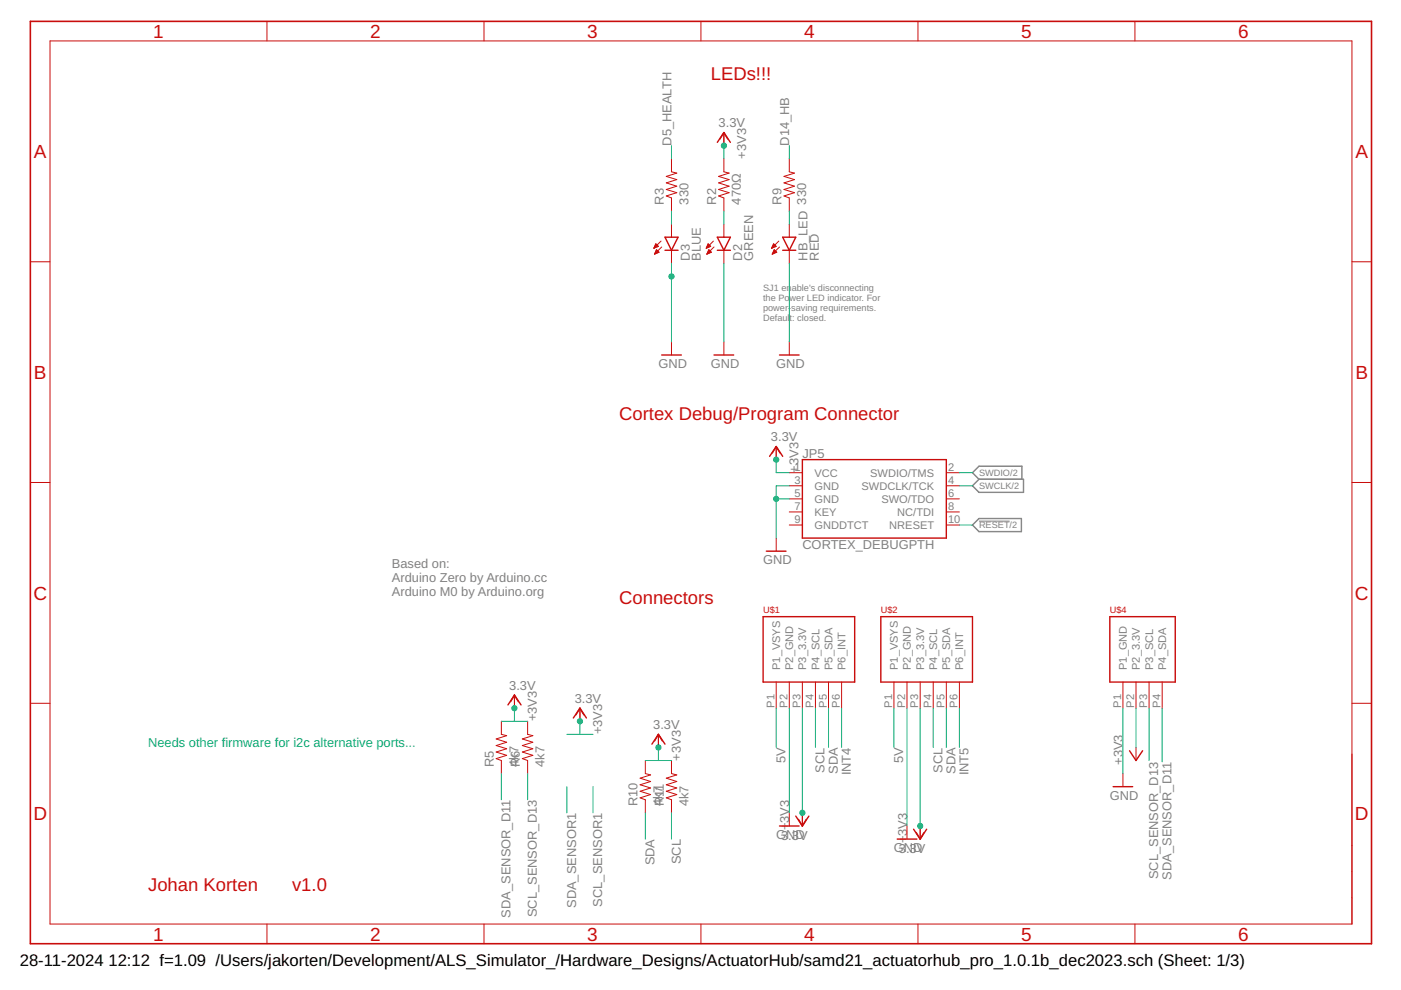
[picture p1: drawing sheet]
<svg xmlns="http://www.w3.org/2000/svg" width="297mm" height="210mm" viewBox="0 0 297 210" stroke-linecap="round" stroke-linejoin="round" font-family="sans-serif">
<path d="M206.2 111.3l1.4-1.4h9v2.8h-9zM206.2 103l1.4-1.4h9.4v2.8h-9.4zM207.6 101.6l-1.4-1.4 1.4-1.4h9.1v2.8" fill="none" stroke="#808080" stroke-width=".3"/>
<path d="M207.6 110.5h6.5" fill="none" stroke="#808080" stroke-width=".21"/>
<g fill="none" stroke="#c90d0c" stroke-width=".3">
<path d="M153.5 28.1l.8 1.4M153.5 28.1l-.9 1.4M153.5 28.1l-1.4 2.1M153.5 28.1l1.4 2.1M141 53.1h2.8M141 50.3h2.8l-1.4 2.8zM152.1 50.3h2.8l-1.4 2.8zM152.1 53.1h2.8M165.9 53.1h2.8M165.9 50.3h2.8l-1.4 2.8zM140.3 75.3h4.2M151.4 75.3h4.2"/>
<path d="M165.3 75.3h4.1M164.6 94.7l.8 1.4M164.6 94.7l-.9 1.4M164.6 94.7l-1.4 2.1M164.6 94.7l1.3 2.1M170.1 97.5h30.5v16.6h-30.5zM162.5 116.9h4.1M161.8 130.7h19.4v13.9h-19.4zM186.8 130.7h19.4v13.9h-19.4zM235.3 130.7h13.9v13.9h-13.9zM109.1 147.4l.8 1.4M109.1 147.4l-.9 1.4"/>
<path d="M109.1 147.4l-1.4 2.1M109.1 147.4l1.4 2.1M123 150.2l.8 1.4M123 150.2l-.9 1.4M123 150.2l-1.4 2M123 150.2l1.3 2M139.6 155.7l.8 1.4M139.6 155.7l-.8 1.4M139.6 155.7l-1.4 2.1M139.6 155.7l1.4 2.1M239.5 159.2l1.4 2 1.4-2M165.3 175.1h4.1"/>
<path d="M168.7 173l1.4 2.1M169.3 173.7l.8 1.4M170.9 173.7l-.8 1.4M171.5 173l-1.4 2.1M190.2 177.9h4.2M193.7 175.8l1.4 2.1M194.2 176.5l.9 1.4M195.9 176.5l-.8 1.4M196.5 175.8l-1.4 2.1M236 166.8h4.2"/>
</g>
<g fill="none" stroke="#c90d0c" stroke-width=".21">
<path d="M10.6 8.7h276v187.2h-276zM56.6 4.5v4.2M102.6 4.5v4.2M148.6 4.5v4.2M194.6 4.5v4.2M240.6 4.5v4.2M142.4 33.7v2.7l1.1 .3-2.2 .7 2.2 .7-2.2 .7 2.2 .7-2.2 .7 2.2 .7-2.2 .7 1.1 .4v2.7M153.5 28.1v2.8M153.5 33.7v2.7l1.1 .3-2.2 .7 2.2 .7-2.2 .7 2.2 .7-2.2 .7 2.2 .7-2.2 .7 1.1 .4v2.7M167.3 33.7v2.7l1.1 .3-2.2 .7 2.2 .7-2.2 .7 2.2 .7-2.2 .7 2.2 .7-2.2 .7 1.1 .4v2.7M6.4 55.5h4.2M138.6 52.6h.1"/>
<path d="M138.7 52.5h.4M138.8 52.3h.6M138.8 53.8h.2M138.8 52.2h.8M138.9 53.7h.4M138.9 52h.5M138.9 53.5h.7M138.9 51.9h.4M139 53.4h.7M139 51.8h.1M139 53.3h.5M139 51.7l.6 .5-1 .4z"/>
<path d="M139.1 53.1h.3M139.1 53h.2M139.2 52.9l.5 .6-.9 .4zM140.1 51.1l-1.5 1.5M140.3 52.4l-1.5 1.5M142.4 47.5v2.8M142.4 53.1v2.7M149.8 52.6h.1M149.8 52.5h.4M149.9 52.3h.6M149.9 53.8h.2M149.9 52.2h.7"/>
<path d="M150 53.7h.4M150 52h.5M150 53.5h.7M150 51.9h.4M150.1 53.4h.6M150.1 51.8h.1M150.1 51.7l.6 .5-1 .4zM150.1 53.3h.5M150.2 53.1h.3M150.2 53h.1M150.3 52.9l.5 .6-.9 .4zM151.3 51.1l-1.6 1.5"/>
<path d="M151.4 52.4l-1.5 1.5M153.5 47.5v2.8M153.5 53.1v2.7M163.6 52.6h.1M163.7 52.5h.3M163.7 52.3h.7M163.8 53.8h.1M163.8 52.2h.7M163.8 53.7h.5M163.9 52h.5M163.9 53.5h.7M163.9 51.9h.4"/>
<path d="M163.9 53.4h.7M164 51.8h.1M164 53.3h.5M164 51.7l.6 .5-1 .4zM164.1 53.1h.3M164.1 53h.1M164.1 52.9l.6 .6-1 .4zM165.1 51.1l-1.5 1.5M165.3 52.4l-1.6 1.5M167.3 47.5v2.8M167.3 53.1v2.7M286.6 55.5h4.2"/>
<path d="M142.4 72.5v2.8M153.5 72.5v2.8M167.3 72.5v2.8M164.6 94.7v2.8M6.4 102.3h4.2M164.6 114.1v2.8M167.3 100.2h2.8M167.3 103h2.8M167.3 105.8h2.8M167.3 108.5h2.8M167.3 111.3h2.8M200.6 100.2h2.8"/>
<path d="M200.6 103h2.8M200.6 105.8h2.8M200.6 108.5h2.8M200.6 111.3h2.8M286.6 102.3h4.2M6.4 149.1h4.2M106.3 152.9v2.8l1.1 .3-2.2 .7 2.2 .7-2.2 .7 2.2 .6-2.2 .7 2.2 .7-2.2 .7 1.1 .4v2.8M109.1 147.4v2.8M111.9 152.9v2.8l1.1 .3-2.3 .7 2.3 .7-2.3 .7 2.3 .6-2.3 .7 2.3 .7-2.3 .7 1.2 .4v2.8M123 150.2v2.7M139.6 155.7v2.8M164.6 144.6v5.6"/>
<path d="M167.3 144.6v5.6M170.1 144.6v5.6M172.9 144.6v5.6M175.7 144.6v5.6M178.4 144.6v5.6M189.5 144.6v5.6M192.3 144.6v5.6M195.1 144.6v5.6M197.9 144.6v5.6M200.6 144.6v5.6M203.4 144.6v5.6M238.1 144.6v5.6"/>
<path d="M240.9 144.6v5.6M240.9 158.5v2.7M243.6 144.6v5.6M246.4 144.6v5.6M286.6 149.1h4.2M136.8 161.2v2.8l1.1 .3-2.2 .7 2.2 .7-2.2 .7 2.2 .7-2.2 .7 2.2 .7-2.2 .7 1.1 .4v2.7M142.4 161.2v2.8l1.1 .3-2.2 .7 2.2 .7-2.2 .7 2.2 .7-2.2 .7 2.2 .7-2.2 .7 1.1 .4v2.7M167.3 172.3v2.8M170.1 172.3v2.8M192.3 175.1v2.8M195.1 175.1v2.8M238.1 164v2.8"/>
<path d="M56.6 195.9v4.2M102.6 195.9v4.2M148.6 195.9v4.2M194.6 195.9v4.2M240.6 195.9v4.2"/>
</g>
<path d="M6.4 4.5h284.4v195.6h-284.4z" fill="none" stroke="#c90d0c" stroke-width=".34"/>
<g fill="none" stroke="#0dab76" stroke-width=".21">
<path d="M142.4 30.9v2.8M153.5 30.9v2.8M167.3 30.9v2.8M142.4 44.7v2.8M142.4 55.8v16.7M153.5 44.7v2.8M153.5 55.8v16.7M167.3 44.7v2.8M167.3 55.8v16.7M164.6 97.5v2.7h2.7M164.6 105.8h2.7M167.3 103h-2.7v11.1"/>
<path d="M203.4 103h2.8M203.4 111.3h2.8M203.4 100.2h2.8M106.3 152.9h5.6M109.1 150.2v2.7M120.2 155.7h5.5M123 152.9v2.8M139.6 158.5v2.7M164.6 150.2v8.3M167.3 150.2v22.1M170.1 150.2v22.1M172.9 150.2v8.3"/>
<path d="M175.7 150.2v8.3M178.4 150.2v8.3M189.5 150.2v8.3M192.3 150.2v24.9M195.1 150.2v24.9M197.9 150.2v8.3M200.6 150.2v8.3M203.4 150.2v8.3M238.1 150.2v13.8M240.9 150.2v8.3M243.6 150.2v11M246.4 150.2v11.3"/>
<path d="M106.3 164v5.6M111.9 164v5.6M120.2 166.8v5.5M125.7 166.8v5.5M136.8 172.3v5.6M136.8 161.2h5.6M142.4 172.3v5.6"/>
</g>
<g fill="#0dab76" stroke="#0dab76" stroke-width=".21">
<circle cx="142.4" cy="58.6" r=".55"/>
<circle cx="164.6" cy="105.8" r=".55"/>
<circle cx="170.1" cy="172.3" r=".55"/>
<circle cx="195.1" cy="175.1" r=".55"/>
<circle cx="139.6" cy="158.5" r=".55"/>
<circle cx="164.6" cy="97.5" r=".55"/>
<circle cx="153.5" cy="30.9" r=".55"/>
<circle cx="123" cy="152.9" r=".55"/>
<circle cx="109.1" cy="150.2" r=".55"/>
</g>
<g font-size="4" fill="#c90d0c">
<text x="32.5" y="8">1</text>
<text x="78.5" y="8">2</text>
<text x="124.5" y="8">3</text>
<text x="170.5" y="8">4</text>
<text x="216.5" y="8">5</text>
<text x="262.5" y="8">6</text>
<text x="7.2" y="33.5">A</text>
<text x="287.4" y="33.5">A</text>
<text x="7.2" y="80.3">B</text>
<text x="287.4" y="80.3">B</text>
<text x="7.1" y="127.1">C</text>
<text x="287.3" y="127.1">C</text>
<text x="7.1" y="173.9">D</text>
<text x="287.3" y="173.9">D</text>
<text x="32.5" y="199.4">1</text>
<text x="78.5" y="199.4">2</text>
<text x="124.5" y="199.4">3</text>
<text x="170.5" y="199.4">4</text>
<text x="216.5" y="199.4">5</text>
<text x="262.5" y="199.4">6</text>
</g>
<g font-size="3.9" fill="#c90d0c">
<text x="150.7" y="17">LEDs!!!</text>
<text x="131.3" y="89.1">Cortex Debug/Program Connector</text>
<text x="131.3" y="128">Connectors</text>
<text x="31.4" y="189">Johan Korten</text>
<text x="61.9" y="189">v1.0</text>
</g>
<g font-size="3.5">
<text x="4.2" y="204.7">28-11-2024</text>
<text x="23" y="204.7">12:12 f=1.09 /Users/jakorten/Development/ALS_Simulator_/Hardware_Designs/ActuatorHub/samd21_actuatorhub_pro_1.0.1b_dec2023.sch (Sheet: 1/3)</text>
</g>
<g font-size="2.7" fill="#808080">
<text x="152.4" y="27">3.3V</text>
<text x="142.4" y="30.9" transform="rotate(-90 142.4 30.9)">D5_HEALTH</text>
<text x="158.2" y="33.6" transform="rotate(-90 158.2 33.6)">+3V3</text>
<text x="167.3" y="30.9" transform="rotate(-90 167.3 30.9)">D14_HB</text>
<text x="140.7" y="43.4" transform="rotate(-90 140.7 43.4)">R3</text>
<text x="146" y="43.4" transform="rotate(-90 146 43.4)">330</text>
<text x="151.8" y="43.4" transform="rotate(-90 151.8 43.4)">R2</text>
<text x="157.1" y="43.4" transform="rotate(-90 157.1 43.4)">470Ω</text>
<text x="165.7" y="43.4" transform="rotate(-90 165.7 43.4)">R9</text>
<text x="146.3" y="55.3" transform="rotate(-90 146.3 55.3)">D3</text>
<text x="148.6" y="55.3" transform="rotate(-90 148.6 55.3)">BLUE</text>
<text x="157.4" y="55.3" transform="rotate(-90 157.4 55.3)">D2</text>
<text x="159.7" y="55.3" transform="rotate(-90 159.7 55.3)">GREEN</text>
<text x="171.2" y="55.3" transform="rotate(-90 171.2 55.3)">HB_LED 330</text>
<text x="173.6" y="55.3" transform="rotate(-90 173.6 55.3)">RED</text>
<text x="139.6" y="78">GND</text>
<text x="150.7" y="78">GND</text>
<text x="164.6" y="78">GND</text>
<text x="163.5" y="93.6">3.3V</text>
<text x="169.3" y="100.2" transform="rotate(-90 169.3 100.2)">+3V3</text>
<text x="170.1" y="97.2">JP5</text>
<text x="161.8" y="119.6">GND</text>
<text x="170.1" y="116.3">CORTEX_DEBUGPTH</text>
<text x="83.1" y="120.5">Based on:</text>
<text x="83.1" y="123.4">Arduino Zero by Arduino.cc</text>
<text x="83.1" y="126.3">Arduino M0 by Arduino.org</text>
<text x="108" y="146.3">3.3V</text>
<text x="121.8" y="149">3.3V</text>
<text x="113.8" y="152.9" transform="rotate(-90 113.8 152.9)">+3V3</text>
<text x="127.7" y="155.7" transform="rotate(-90 127.7 155.7)">+3V3</text>
<text x="138.5" y="154.6">3.3V</text>
<text x="144.3" y="161.3" transform="rotate(-90 144.3 161.3)">+3V3</text>
<text x="166.5" y="161.8" transform="rotate(-90 166.5 161.8)">5V</text>
<text x="191.5" y="161.8" transform="rotate(-90 191.5 161.8)">5V</text>
<text x="104.7" y="162.6" transform="rotate(-90 104.7 162.6)">R5</text>
<text x="109.9" y="162.6" transform="rotate(-90 109.9 162.6)">4k7</text>
<text x="110.2" y="162.6" transform="rotate(-90 110.2 162.6)">R6</text>
<text x="115.5" y="162.6" transform="rotate(-90 115.5 162.6)">4k7</text>
<text x="174.8" y="163.8" transform="rotate(-90 174.8 163.8)">SCL</text>
<text x="177.6" y="164.1" transform="rotate(-90 177.6 164.1)">SDA</text>
<text x="180.4" y="164.4" transform="rotate(-90 180.4 164.4)">INT4</text>
<text x="199.8" y="163.8" transform="rotate(-90 199.8 163.8)">SCL</text>
<text x="202.6" y="164.1" transform="rotate(-90 202.6 164.1)">SDA</text>
<text x="205.4" y="164.4" transform="rotate(-90 205.4 164.4)">INT5</text>
<text x="238.1" y="162.2" transform="rotate(-90 238.1 162.2)">+3V3</text>
<text x="135.2" y="171" transform="rotate(-90 135.2 171)">R10</text>
<text x="140.4" y="171" transform="rotate(-90 140.4 171)">4k7</text>
<text x="140.7" y="171" transform="rotate(-90 140.7 171)">R11</text>
<text x="146" y="171" transform="rotate(-90 146 171)">4k7</text>
<text x="235.3" y="169.6">GND</text>
<text x="164.6" y="177.9">G3ND</text>
<text x="167.1" y="178.2">.3V</text>
<text x="167.3" y="176" transform="rotate(-90 167.3 176)">+</text>
<text x="167.3" y="174.4" transform="rotate(-90 167.3 174.4)">3V3</text>
<text x="192.3" y="178.8" transform="rotate(-90 192.3 178.8)">+</text>
<text x="192.3" y="177.2" transform="rotate(-90 192.3 177.2)">3V3</text>
<text x="138.8" y="183.5" transform="rotate(-90 138.8 183.5)">SDA</text>
<text x="144.3" y="183.2" transform="rotate(-90 144.3 183.2)">SCL</text>
<text x="189.5" y="180.7">G3ND</text>
<text x="192.1" y="181">.3V</text>
<text x="245.6" y="186.4" transform="rotate(-90 245.6 186.4)">SCL_SENSOR_D13</text>
<text x="248.4" y="186.5" transform="rotate(-90 248.4 186.5)">SDA_SENSOR_D11</text>
<text x="108.3" y="194.6" transform="rotate(-90 108.3 194.6)">SDA_SENSOR_D11</text>
<text x="113.8" y="194.5" transform="rotate(-90 113.8 194.5)">SCL_SENSOR_D13</text>
<text x="122.1" y="192.5" transform="rotate(-90 122.1 192.5)">SDA_SENSOR1</text>
<text x="127.7" y="192.2" transform="rotate(-90 127.7 192.2)">SCL_SENSOR1</text>
</g>
<text font-size="2.7" fill="#0dab76" x="31.4" y="158.5">Needs other firmware for i2c alternative ports...</text>
<g font-size="2.3" fill="#808080">
<text x="168.4" y="99.8">1</text>
<text x="172.7" y="101.1">VCC</text>
<text x="184.5" y="101.1">SWDIO/TMS</text>
<text x="201" y="99.8">2</text>
<text x="168.4" y="102.6">3</text>
<text x="168.4" y="105.4">5</text>
<text x="172.7" y="103.8">GND</text>
<text x="172.7" y="106.6">GND</text>
<text x="182.7" y="103.8">SWDCLK/TCK</text>
<text x="186.9" y="106.6">SWO/TDO</text>
<text x="201" y="105.4">6</text>
<text x="201" y="102.6">4</text>
<text x="168.4" y="108.2">7</text>
<text x="168.4" y="110.9">9</text>
<text x="172.7" y="109.4">KEY</text>
<text x="172.7" y="112.2">GNDDTCT</text>
<text x="188.6" y="112.2">NRESET</text>
<text x="190.2" y="109.4">NC/TDI</text>
<text x="201" y="110.9">10</text>
<text x="201" y="108.2">8</text>
<text x="165.4" y="142.1" transform="rotate(-90 165.4 142.1)">P1_VSYS</text>
<text x="168.2" y="142.1" transform="rotate(-90 168.2 142.1)">P2_GND</text>
<text x="170.9" y="142.1" transform="rotate(-90 170.9 142.1)">P3_3.3V</text>
<text x="173.7" y="142.1" transform="rotate(-90 173.7 142.1)">P4_SCL</text>
<text x="176.5" y="142.1" transform="rotate(-90 176.5 142.1)">P5_SDA</text>
<text x="179.3" y="142.1" transform="rotate(-90 179.3 142.1)">P6_INT</text>
<text x="190.4" y="142.1" transform="rotate(-90 190.4 142.1)">P1_VSYS</text>
<text x="193.1" y="142.1" transform="rotate(-90 193.1 142.1)">P2_GND</text>
<text x="195.9" y="142.1" transform="rotate(-90 195.9 142.1)">P3_3.3V</text>
<text x="198.7" y="142.1" transform="rotate(-90 198.7 142.1)">P4_SCL</text>
<text x="201.5" y="142.1" transform="rotate(-90 201.5 142.1)">P5_SDA</text>
<text x="204.2" y="142.1" transform="rotate(-90 204.2 142.1)">P6_INT</text>
<text x="238.9" y="142.1" transform="rotate(-90 238.9 142.1)">P1_GND</text>
<text x="241.7" y="142.1" transform="rotate(-90 241.7 142.1)">P2_3.3V</text>
<text x="244.5" y="142.1" transform="rotate(-90 244.5 142.1)">P3_SCL</text>
<text x="247.2" y="142.1" transform="rotate(-90 247.2 142.1)">P4_SDA</text>
<text x="164.2" y="150" transform="rotate(-90 164.2 150)">P1</text>
<text x="167" y="150" transform="rotate(-90 167 150)">P2</text>
<text x="169.7" y="150" transform="rotate(-90 169.7 150)">P3</text>
<text x="172.5" y="150" transform="rotate(-90 172.5 150)">P4</text>
<text x="175.3" y="150" transform="rotate(-90 175.3 150)">P5</text>
<text x="178" y="150" transform="rotate(-90 178 150)">P6</text>
<text x="189.1" y="150" transform="rotate(-90 189.1 150)">P1</text>
<text x="191.9" y="150" transform="rotate(-90 191.9 150)">P2</text>
<text x="194.7" y="150" transform="rotate(-90 194.7 150)">P3</text>
<text x="197.5" y="150" transform="rotate(-90 197.5 150)">P4</text>
<text x="200.2" y="150" transform="rotate(-90 200.2 150)">P5</text>
<text x="203" y="150" transform="rotate(-90 203 150)">P6</text>
<text x="237.7" y="150" transform="rotate(-90 237.7 150)">P1</text>
<text x="240.5" y="150" transform="rotate(-90 240.5 150)">P2</text>
<text x="243.2" y="150" transform="rotate(-90 243.2 150)">P3</text>
<text x="246" y="150" transform="rotate(-90 246 150)">P4</text>
</g>
<g font-size="1.9" fill="#808080">
<text x="161.8" y="61.8">SJ1 en</text>
<text x="161.8" y="63.8">the Po</text>
<text x="161.8" y="65.9">power-</text>
<text x="167.4" y="63.8">wer LED indicator. For</text>
<text x="167.7" y="65.9">saving requirements.</text>
<text x="167.9" y="61.8">able's disconnecting</text>
<text x="161.8" y="68">Defaul</text>
<text x="167.4" y="68">t: closed.</text>
<text x="207.6" y="100.9">SWDIO/2</text>
<text x="207.6" y="103.7">SWCLK/2</text>
<text x="207.6" y="112">RESET/2</text>
</g>
<g font-size="1.9" fill="#c90d0c">
<text x="161.8" y="129.9">U$1</text>
<text x="186.8" y="129.9">U$2</text>
<text x="235.3" y="129.9">U$4</text>
</g>
</svg>
